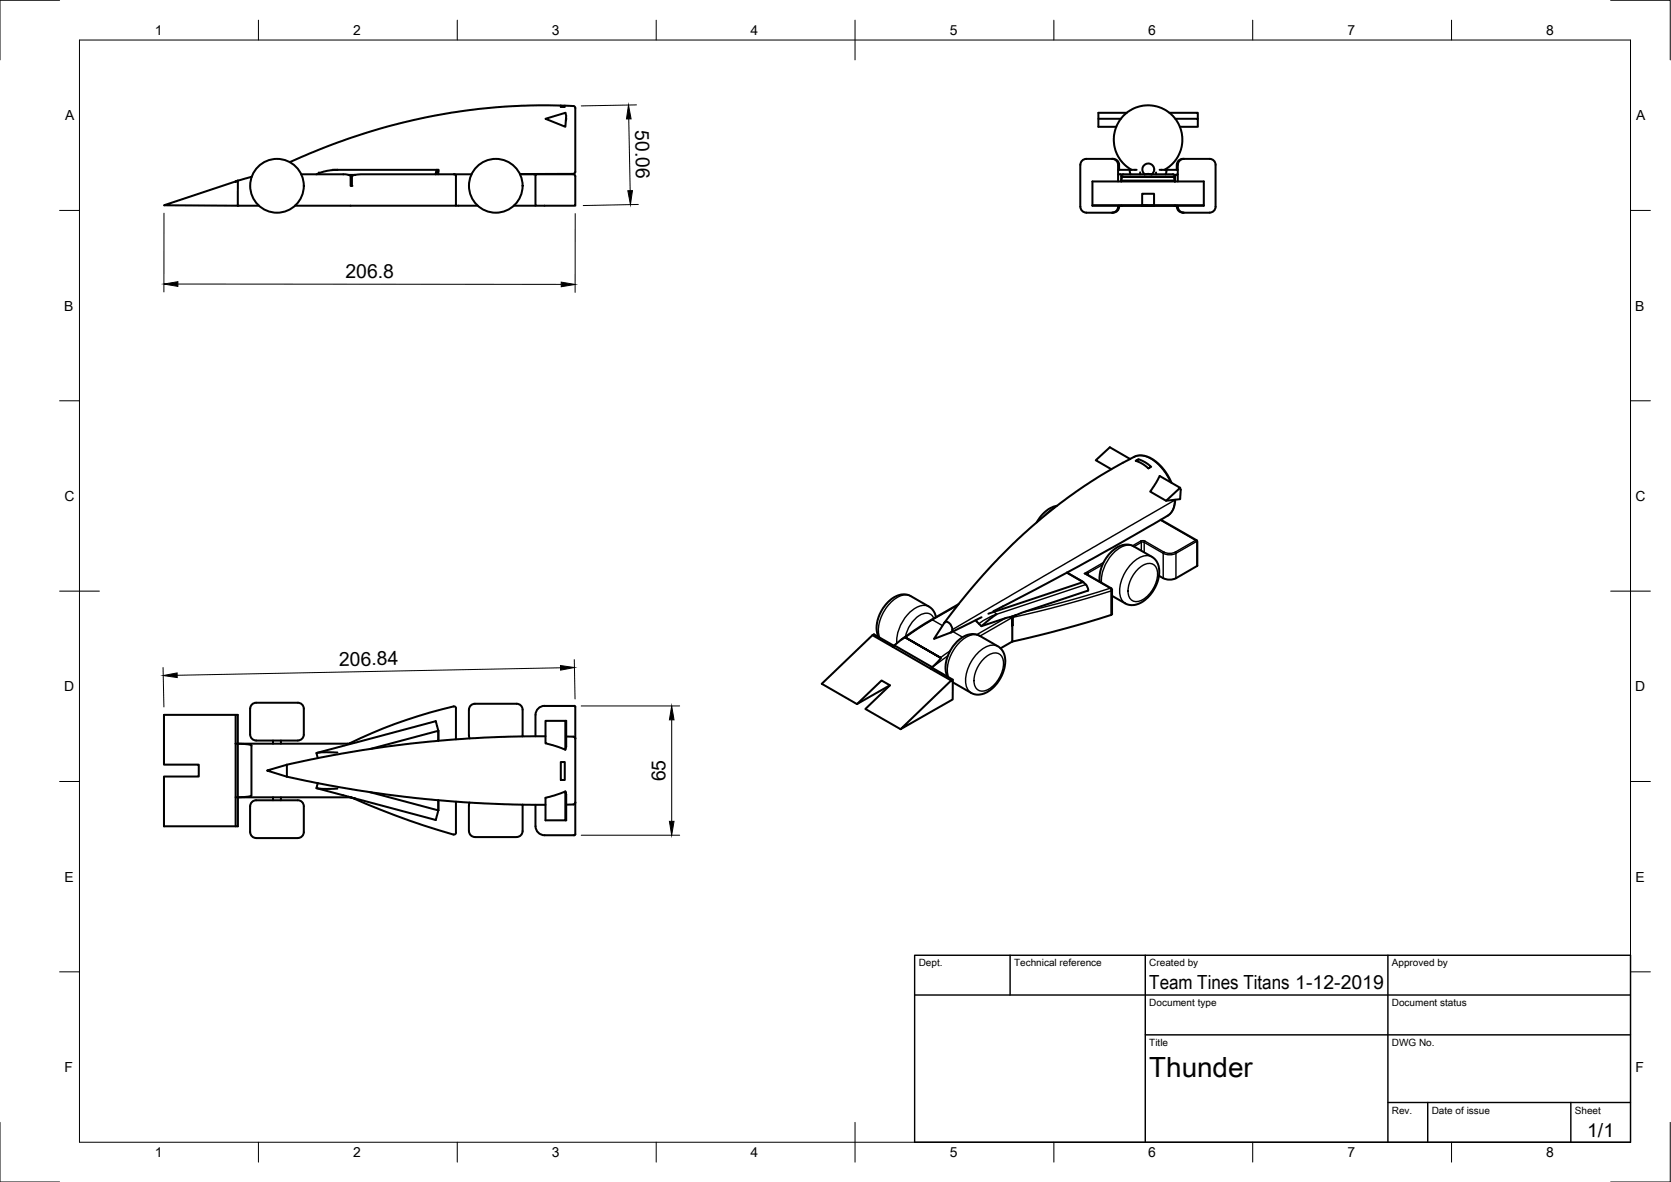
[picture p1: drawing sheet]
<svg xmlns="http://www.w3.org/2000/svg" width="420mm" height="297mm" viewBox="0 0 420 297" stroke-linecap="round" stroke-linejoin="round" font-family="sans-serif">
<!-- layer: Visible -->
<g fill="none" stroke="#000" stroke-width=".51">
<path d="M137.2 29.9l5-1.6 .2 .8-.2 2.8zM141 26.5v.4h1v-.3M141 26.5a152.6 152.6 0 0 0-68.1 14.3M141 26.6l3.2 .1M142.3 29.6v.7M144.2 26.6l.4 .3 .1 .2-.1 16.3-.4 .3h-13.5M276.2 29.9h5.6M279.6 39.9a1.69 1.69 0 0 1 1.5 2.2v3.5M283.3 28.3h-7.1v3.6h4.5M294 28.3h7.2v1.6M295.5 29.9h5.7v2h-4.5M297.7 39.9a1.73 1.73 0 0 0-1.6 2.2v3.5"/>
<path d="M304.1 39.9h-6.7a1.99 1.99 0 0 0-1.5 2.4v.4M304.2 39.9a1.68 1.68 0 0 1 1.4 2.1v9a2.21 2.21 0 0 1-1 2.4h-.4M41.2 51.6l18-6h.6v6.1zM59.8 51.7h5.3M59.8 45.4v.1M59.8 45.4l-.5 .2M63.3 44.4l-3.5 1M74.2 51.7h40.4M75.7 43.8h11.1l.8 .1M80.2 43.3v.2M83.6 42.7h26.6v1.1M84.8 42.7l-2.7 .3-2.5 .8"/>
<path d="M88.4 44.3v2.4v-2.4M109.9 42.7l-.3 1M110.2 43l-.7 .8M114.2 43.8l.4 .2 .1 .3M114.6 44.3v7.4h5.5M118.6 43.8h-27.6a3.9 3.9 0 0 0-2.6 .5l.9-.4h-1.7l.6 .4v2.4h.2M129.2 51.7h5.4M130.7 43.8h13.4M134.6 44v7.7h10.1v-7.4M134.9 43.8l-.2 .2M144.2 43.8l.4 .2 .1 .3M271.6 41.4v10.6"/>
<path d="M271.7 41.4a1.49 1.49 0 0 1 1.4-1.5h6.8a1.67 1.67 0 0 1 1.5 2.1v.7M274.7 51.6h12.5v-2.9h3v2.9h12.5M281.1 43.8l1.1 .1M281.1 42.7h3M281.4 51.7a1.54 1.54 0 0 1-1.5 1.7l-6.8 .1a1.54 1.54 0 0 1-1.4-1.6M281.9 45.6h20.8v6.1h-7.3M281.9 45.6h-7.2v6.1l12.5-.1M281.9 44.3v1.3M282.3 44.4h12.7h-12.6l-.3 .3-.2 .7h13.5l-.4-1M282.4 43.8h12.5M282.4 43.8l-.4 .2-.1 .3M284.6 42.7l-1.4-1-1.4-1.4-1-1.6-.5-1.6-.2-1.7v-1.4l.5-1.9 1-1.9 1.1-1.3 1.3-1.1 1.6-.8 1.8-.4 2.2-.1 1.7 .4 1.9 .9 1.4 1a8.7 8.7 0 0 1-1.8 13.9"/>
<path d="M285.8 42.7h-1.7l.2 1.1M286.7 43.3v.5M287.1 51.7h-6a1.54 1.54 0 0 1-1.5 1.7M287.2 51.7h.1M287.2 51.7h8.2M287.8 43.8h.1M287.8 43.8h1.8M289.6 43.8h.1M289.6 43.8a1.49 1.49 0 0 0 .2-2.2 1.49 1.49 0 0 0-2.2 0 1.49 1.49 0 0 0 .2 2.2M290.2 51.6l5.2 .1M290.7 43.3v.5M291.6 42.7h1.6l-.1 1.1"/>
<path d="M293.2 42.7h2.9M294.9 43.8l.4 .2 .1 .3M295.3 43.9h.4l-.2 .4zM295.4 44.3v1.3zM295.4 51.7h.7a1.59 1.59 0 0 0 1.6 1.7M295.4 44.3v1.3M295.9 51.7a1.59 1.59 0 0 0 1.5 1.7l6.7 .1M296.1 43.8l-.4 .1M279.4 117.9l-3.9-2.2 3.6-3.3 5.1 3-.7 .3a136.1 136.1 0 0 0-46 40.8 1.11 1.11 0 0 1 1.6 .7l.3 .7a.87 .87 0 0 1-.3 1M284.1 115.3l1.1-.5a5.9 5.9 0 0 1 6.4 2l1.9 2.5 1.1 2M285.6 115.8l.7-.4a8.2 8.2 0 0 1 3.2 1.9l-.7 .4a8.1 8.1 0 0 0-3.2-1.9zM286.3 115.4l-.7 .4"/>
<path d="M265.8 127.1a7.8 7.8 0 0 0-5.1 4.2M291.9 130.6l9.1 5.3 .1 6.3M295.5 125.6l-.1 1.3-.4 1.1-.6 .9-.8 .7-22.7 12.9-21.1 11.1M296.7 122.6l.2 .5-.2 2.3-3.5 .4-4-2.3 2.4-3.9 5.1 3-3.5 3.2M219.4 159.6l5.1 3M235.3 155.1a3.7 3.7 0 0 0-1.7-2.7l-4.7-2.7-1-.3h-1a8.6 8.6 0 0 0-6.4 7.4 5.5 5.5 0 0 0 .4 3.3M237.5 156.5l-2.7 4.1 4.3-1.7M241 151.8l-8.7 5.1-5.7 3.8M246.8 155.1l-7.7 3.8M248.5 154.2l23.9-7.9-4.1-2.4 4.1 2.4 1 1.2 .2 .9-18.1 6.2M250.6 154.4l-3.8 3-1.3-1.3v-.3M254.5 155.2v2z"/>
<path d="M255.5 154.6l-1.5 .5 .4 .1M255.5 154.6l-8.7 2.8M255.5 154.6l-.8 .5v2l-.2 .1M273.4 144.4l6 3.4M273.5 144.4h.1M276.5 146.2a9 9 0 0 1 6-9.3h1.3l1.1 .3 5.4 3.2 .7 .9 .3 1 .2 1.6-.2 1.4-.7 2.1-1.3 2-1.5 1.4-1.5 .9-1.4 .4-1.2-.2-4.1-2.2M279.4 154.5a285.8 285.8 0 0 1-24.8 6.7M279.4 147.8l.2 .4M279.6 148.3v6M279.6 154.3l-.2 .2M291.4 144.7l1.1 .6M292.5 145.3l1.6 .4 1.6-.4"/>
<path d="M301.1 142.2l-5.4 3.1M59.2 179.6v7.3M62.9 178.1v6.5M74.9 176.6h-9.6a2.21 2.21 0 0 0-2.3 1l-.1 .5M74.9 176.6a1.49 1.49 0 0 1 1.5 1.5v6.5a1.49 1.49 0 0 1-1.5 1.5M119.4 176.9h10.5M119.4 176.9a1.52 1.52 0 0 0-1.5 1.5v6.4l.2 .8M129.9 176.9a1.49 1.49 0 0 1 1.5 1.5v6.6M223.8 172.2l-8.3 4.7M224.5 162.6l14.7 8.4M224.8 162.3l-5-2.9-13.2 12.4 8.9 5.1 6.2-5.9 2.1 1.2-6.2 6 8.8 5M224.9 162.2l9.5 5.5"/>
<path d="M227.6 160.2l9 5.1-9-5.1a8.8 8.8 0 0 0-3.1 2.4M234.4 167.7h.1M234.4 167.6l-.4 .4 .4-.2 5.2 3M236.6 165.3l-2.2 2.4M238.3 170a8.2 8.2 0 0 1 2.5-8.9 4.6 4.6 0 0 1 5.5-1.3l4.9 2.8 .7 .6 .4 .8 .4 1.4 .1 1.3-.6 2.2-.7 1.6-1.3 1.8-1.3 1.2-1.3 .7-1.5 .4-1.5-.3-5-2.8M239.6 171.5h.1M254.4 161.3l-2.8 1.6M254.6 161.2l-.1 .1M59.2 186.9h.6v-7.3h-18.6v12.6h8.8v2.9h-8.8v12.6h18.6v-7.3M59.2 186.9v20.8M59.8 186.9h27.6M59.8 186.9a6.6 6.6 0 0 1 3.4 .4v12.6a4.8 4.8 0 0 1-3 .4h-.4"/>
<path d="M59.8 186.9v13.5M62.9 184.6a1.49 1.49 0 0 0 1.5 1.5M64.4 186.1h10.5M68.6 186.1v.8M70.6 186.1v.8M72.1 192.2v3M72.1 195.2l9.9 2 8 1.4 14.2 1.9 15.4 1.3 9.3 .4 8.3 .1M72.1 192.2l-5 1.4 5 1.6M79.6 198.1l8 2.1M79.9 196.8l-.3 1.3 1.6 .2 3.6-.1M84.8 189.1l-3.7-.1-1.5 .2 .3 1.3M93 199.1l17.2 4.6"/>
<path d="M110.2 183.6l-.7-2.3-29.9 7.9M110.2 183.6v2.6M110.2 183.6l-17.1 4.6M114.6 185.8l.1-7.8-.4-.5a127.5 127.5 0 0 0-26.9 9.4M134.6 185l.1-5.4a2.22 2.22 0 0 1 2.2-2.2l7.7 .1 .1 8.1M137.2 185l-15.5 .4-7.2 .4-11.3 1.1-17.2 2.5-13.9 2.8M141 191.5h1v4.5h-1zM142.2 198.9l-5 1.6v5.6h5v-7.2l.2 .8v6.4h-.2M142.2 181.2v7.2l-2.5-.9-2.5-.7v-5.6h5.2v6.4l-.2 .8M142.4 185.1h1.8l.2 .1 .3 .4M144.7 185.6v16.1M226.4 183.2l13.2-12.4-.1 5z"/>
<path d="M59.2 200.4h28.9M62.9 202.6v6.5M62.9 209.1a1.49 1.49 0 0 0 1.5 1.5M64.4 210.6h10.5M68.6 200.4v.7M70.6 200.4v.7M74.9 201.1h-9.6a2.21 2.21 0 0 0-2.3 1l-.1 .5M74.9 201.1a1.49 1.49 0 0 1 1.5 1.5v6.5M76.4 209.1a1.49 1.49 0 0 1-1.5 1.5M87.6 200.2l1.7 .5zM88.5 200.5a167.6 167.6 0 0 0 25.8 9.2l.4-.5M89.3 200.7l20.2 5.3 .7-2.3"/>
<path d="M110.2 201.1v2.6M114.6 201.5v7.7M117.9 208.8a1.49 1.49 0 0 0 1.5 1.5M118.1 201.7l-.2 .6v6.6M119.4 210.4h10.5M131.4 202.2v6.7M131.4 208.8a1.49 1.49 0 0 1-1.5 1.5M144.7 201.7l-.1 8.1-7.7 .1a2.25 2.25 0 0 1-2.2-2.3l-.1-5.3M144.7 201.7l-.5 .5h-1.8"/>
<circle cx="69.6" cy="46.7" r="6.8"/>
<circle cx="124.6" cy="46.7" r="6.8"/>
</g>
<g fill="#000">
<circle cx="59.8" cy="51.7" r=".25"/>
<circle cx="88.4" cy="46.7" r=".25"/>
<circle cx="281.9" cy="51.7" r=".25"/>
<circle cx="295.4" cy="51.7" r=".25"/>
<circle cx="254.4" cy="155.2" r=".25"/>
</g>
<!-- layer: Visible Narrow -->
<g fill="none" stroke="#000" stroke-width=".36">
<path d="M285.2 114.8a5.7 5.7 0 0 1 6.1 1.9l1.7 2.1 1.3 2.4M265.1 127.6l-1.3 .9-1.3 1.2M285.1 137.3a4.1 4.1 0 0 0-4.8 1.3 10.4 10.4 0 0 0-3.4 7.8M285.1 137.4l1.9-1.1v2.1M286.8 136l-2 1.1M286.8 136l.8-.1 .3 .1-.2 .3M286.8 136l.2 .3h.7M287.7 136.3l4.8 2.8M287.7 136.3v2.5M287.9 136l4.8 2.8M289.7 139.9a4.2 4.2 0 0 0-4.9 1.5 9.5 9.5 0 0 0-3.1 8.7l.7 1.1 .5 .4M291.7 130.7l8.9 5.1"/>
<path d="M292.5 139.1v6.2M292.5 139.1l1.6 .3 1.6-.3M292.7 138.7l-.2 .3M292.7 138.7l1.4 .4 1.4-.4M293.6 129.6l.6-.4 .6-1 .4-1.2 .1-1.3-55.8 32.5M295.3 125.6v.1M295.5 125.6l-.2 .1M295.5 138.7l.2 .3M295.7 139.1v6.2M300.6 135.8l-5.1 3M300.6 135.8l.2 .3M300.8 136.1l-5.1 3"/>
<path d="M300.8 136.1l.2 .1M300.9 135.8h-.3M301 136.2v6M301.1 136.1l-.1 .1M229 149.8a4.7 4.7 0 0 0-5.3 1.9 9 9 0 0 0-2.5 8.5M233.6 152.4a4.1 4.1 0 0 0-4.7 1.4 10.3 10.3 0 0 0-3.4 7.8M234.2 155.7l.3 .1M234.5 155.8l-6.9 4.4M234.5 155.8l2.5 1.4M234.8 155.4a2.23 2.23 0 0 0-3.7-.7 8.4 8.4 0 0 0-3.4 5.3M239.6 158.7l2.4 1.4M240.8 152.1l-6.3 3.7"/>
<path d="M246.3 159.8a4.7 4.7 0 0 0-5.3 1.9 9.1 9.1 0 0 0-2.5 8.5M246.4 159.8l8-4.6v6.1M250.6 154.4l-2 .8-2.5 1.5M252.8 155.3l-7.2 4.2M254.4 155.2h.1M254.5 155.2h.1M254.6 157.1v4.1M273 146.9l-22.4 7.5-.8-.8M273.6 144l-.2 .4zM273.6 144.2v.3M277.2 141.9l-3.6 2.1-.9 .1 .7 .3M277.5 141.3l-4.8 2.8 6.4 3.7-9.1 2.8-12.5 3.2"/>
<path d="M279.4 154.5v-6a281.6 281.6 0 0 1-24.7 6.6M279.4 147.8h-.3l.3 .7 .2-.3M286.1 143.1a3.5 3.5 0 0 1 3.9-1.3 3.5 3.5 0 0 1 .8 4.1 7.3 7.3 0 0 1-4.9 5.3 2.21 2.21 0 0 1-2.3-2.7 8.2 8.2 0 0 1 2.5-5.4zM238.3 164.8l-3.9 2.9M238.9 163.6l-2.4 1.7M239.6 171.5h.1M247.3 165.6a3.5 3.5 0 0 1 3.9-1.3 3.5 3.5 0 0 1 .9 4.1 7.3 7.3 0 0 1-4.9 5.3 2.21 2.21 0 0 1-2.3-2.7 8.2 8.2 0 0 1 2.4-5.4zM250.9 162.4a4.2 4.2 0 0 0-4.8 1.5 9.5 9.5 0 0 0-3.1 8.7l.7 1.1 .5 .4"/>
</g>
<circle cx="254.5" cy="155.2" r=".18" fill="#000"/>
<!-- layer: Border -->
<g fill="none" stroke="#000" stroke-width=".25">
<path d="M15 .1h-15v15M20 10.1h390v276.9h-390zM65 5.1v5M115 5.1v5M165 5.1v5M215 5.1v10M265 5.1v5M315 5.1v5M365 5.1v5M405 .1h15v15M15 52.9h5M410 52.9h5"/>
<path d="M15 100.7h5M410 100.7h5M15 148.6h10M405 148.6h10M15 196.4h5M410 196.4h5M15 244.2h5M410 244.2h5M0 282.1v14.9h15M65 287v5M115 287v5M165 287v5"/>
<path d="M215 282.1v9.9M265 287v5M315 287v5M365 287v5M420 282.1v14.9h-15"/>
</g>
<!-- layer: TitleBlock -->
<path d="M230 240.1h180v46.9h-180zM230 250h180M254 240.1v9.9M288 240.1v46.9M349 240.1v46.9M288 260.1h122M349 277.1h61M359 277.1v9.9M395 277.1v9.9" fill="none" stroke="#000" stroke-width=".36"/>
<!-- layer: Dimensions -->
<path d="M158.1 29.9l.4 18M160 26.4l-13.8 .2M41.2 53.6v19.8M144.6 53.7v19.8M160.5 51.4l-13.9 .3M44.7 71.4l96.4 .1M41 167.8l.2 9.9M140.9 167.8l-96.3 1.9M144.4 165.8l.2 9.8M146.1 177.4h24.8M168.9 180.9v25.5M146.1 209.9h24.8" fill="none" stroke="#000" stroke-width=".25"/>
<path d="M158 26.4l.7 3.5h-1.2zM157.9 47.9h1.1l-.5 3.5zM41.2 71.4l3.5-.6v1.2zM141.1 70.9l3.5 .6-3.5 .6zM41 169.8l3.5-.7 .1 1.2zM140.9 167.2l3.5 .6-3.5 .6zM168.9 177.4l.6 3.5h-1.2zM168.3 206.4h1.2l-.6 3.5z" fill="#000" stroke="#000" stroke-width=".25"/>
<text font-size="7" x="289" y="270.6">Thunder</text>
<g font-size="4.9">
<text x="159.7" y="32.8" transform="rotate(89 159.7 32.8)">50.06</text>
<text x="86.8" y="69.9">206.8</text>
<text x="85.3" y="167.4" transform="rotate(-1 85.3 167.4)">206.84</text>
<text x="167.3" y="196.4" transform="rotate(-90 167.3 196.4)">65</text>
<text x="289" y="248.5">Team Tines Titans 1-12-2019</text>
<text x="399.1" y="285.7">1/1</text>
</g>
<g font-size="3.5">
<text x="39" y="8.8">1</text>
<text x="88.8" y="8.8">2</text>
<text x="138.8" y="8.8">3</text>
<text x="188.7" y="8.8">4</text>
<text x="238.8" y="8.8">5</text>
<text x="288.7" y="8.8">6</text>
<text x="338.8" y="8.8">7</text>
<text x="388.8" y="8.8">8</text>
<text x="16.4" y="30.2">A</text>
<text x="411.4" y="30.2">A</text>
<text x="16.2" y="78">B</text>
<text x="411.2" y="78">B</text>
<text x="16.2" y="125.9">C</text>
<text x="411.2" y="125.9">C</text>
<text x="16.2" y="173.7">D</text>
<text x="411.2" y="173.7">D</text>
<text x="16.2" y="221.6">E</text>
<text x="411.2" y="221.6">E</text>
<text x="16.2" y="269.4">F</text>
<text x="411.2" y="269.4">F</text>
<text x="39" y="290.8">1</text>
<text x="88.8" y="290.8">2</text>
<text x="138.8" y="290.8">3</text>
<text x="188.7" y="290.8">4</text>
<text x="238.8" y="290.8">5</text>
<text x="288.7" y="290.8">6</text>
<text x="338.8" y="290.8">7</text>
<text x="388.8" y="290.8">8</text>
</g>
<g font-size="2.5">
<text x="231" y="242.9">Dept.</text>
<text x="255" y="242.9">Technical reference</text>
<text x="289" y="242.9">Created by</text>
<text x="350" y="242.9">Approved by</text>
<text x="289" y="252.8">Document type</text>
<text x="350" y="252.8">Document status</text>
<text x="289" y="262.9">Title</text>
<text x="350" y="262.9">DWG No.</text>
<text x="350" y="279.9">Rev.</text>
<text x="360" y="279.9">Date of issue</text>
<text x="396" y="279.9">Sheet</text>
</g>
</svg>
